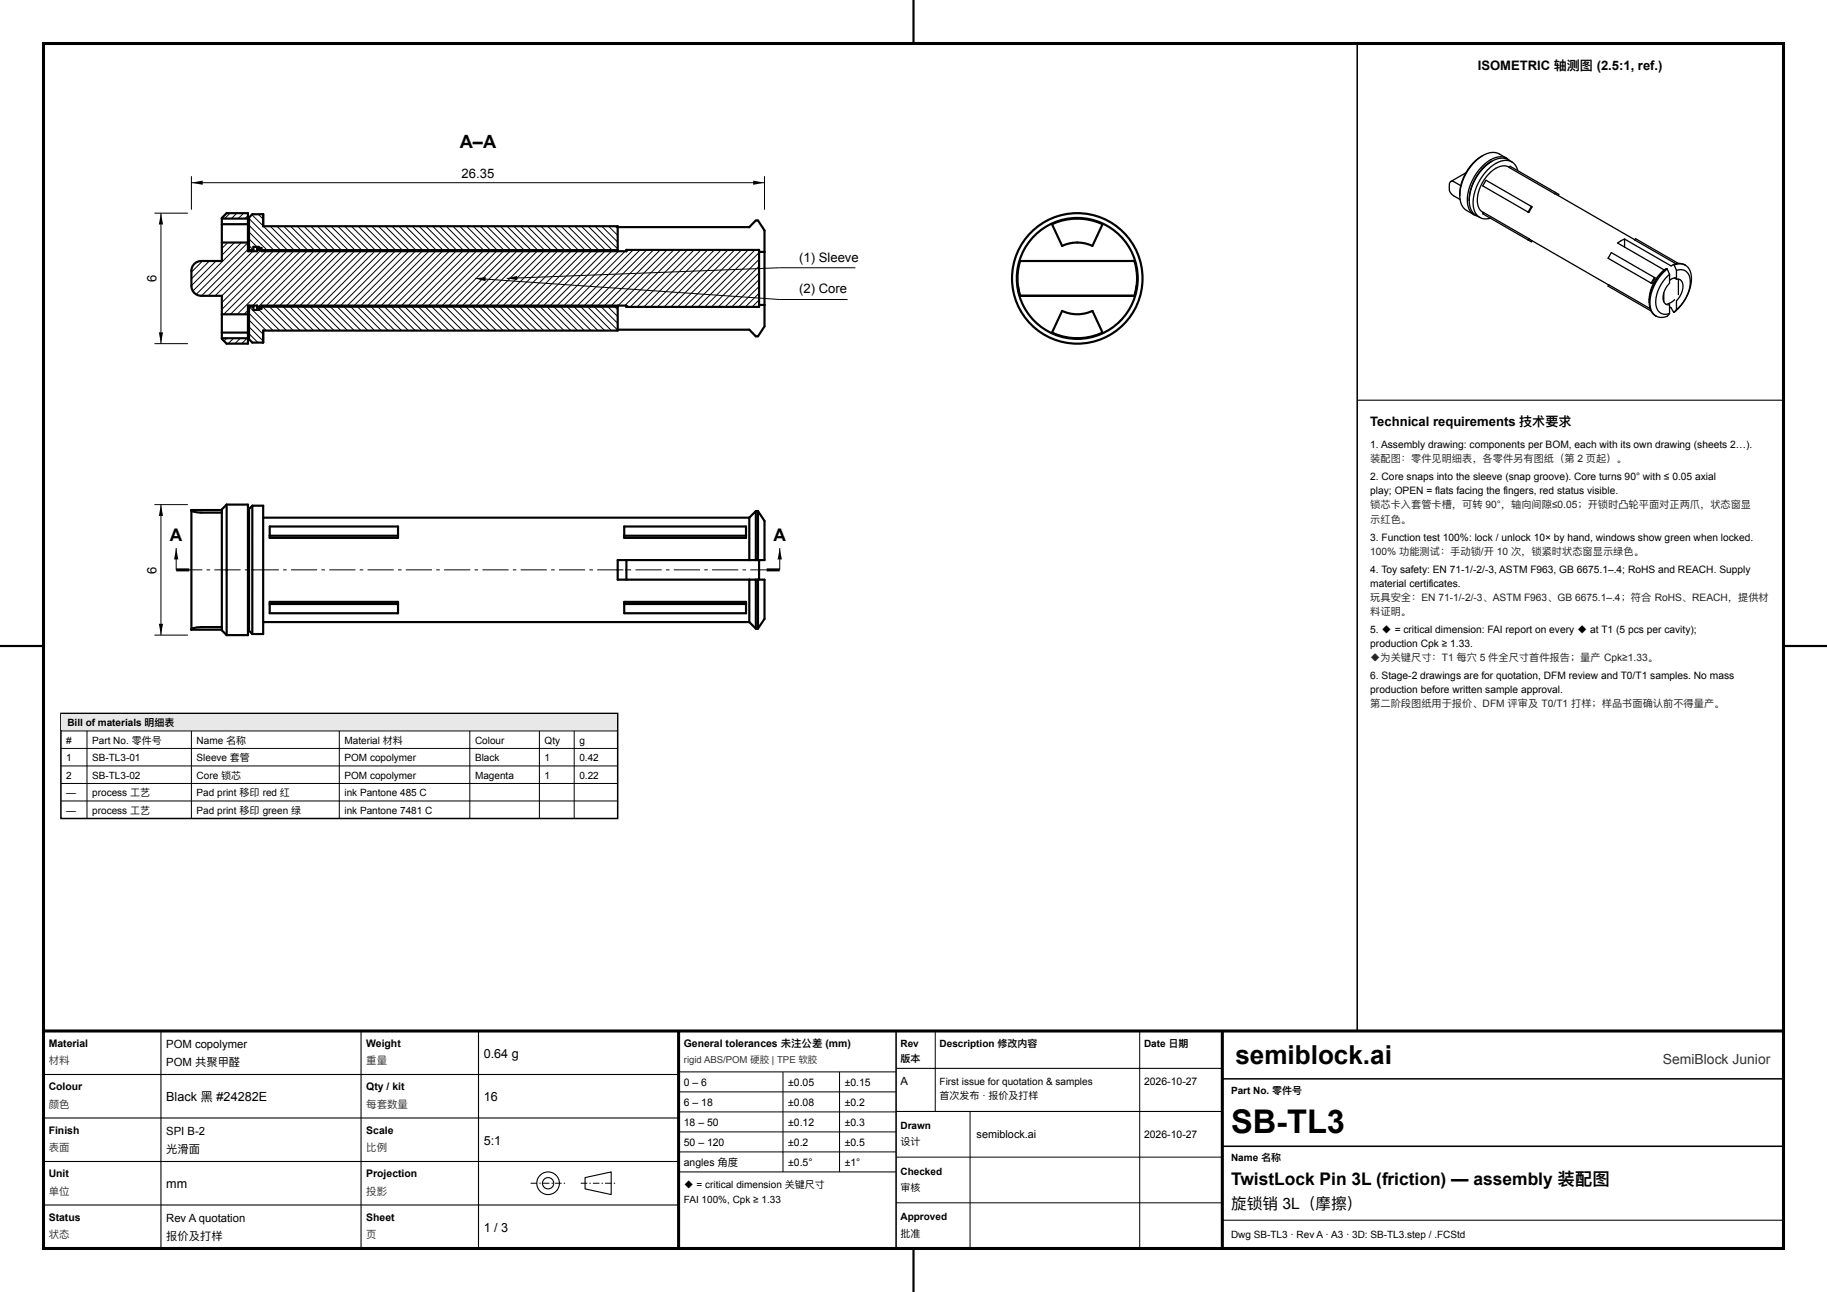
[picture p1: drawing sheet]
<svg xmlns="http://www.w3.org/2000/svg" width="420mm" height="297mm" viewBox="0 0 420 297" stroke-linecap="round" stroke-linejoin="round" font-family="sans-serif">
<path d="M10 10h400v277h-400zM40.5 131h3M176.2 131h3M10 237h400M156 237v50M281 237v50" fill="none" stroke="#000" stroke-width=".7" stroke-linecap="butt"/>
<g fill="none" stroke="#000" stroke-width=".5">
<path d="M210 0v10M51 50.3h6M51 51.5h6M51 55.7h6M52.1 49h4.9v8.7h2.1v-.7h1v.7h83.9v-.2h30.5v13h-30.5v-.3h-83.9v.8h-1v-.8h-2.1v8.8h-4.9l-1.1-1.1v-9.9h-4.8a2.25 2.25 0 0 1-2.2-2.2v-3.5a2.25 2.25 0 0 1 2.2-2.3h4.8v-9.9zM57.3 57.7v-7.7l.7-.8h2.5v2.8h81.5v5.7M57.3 57.5h.9M142 52.2h30.3l1.5-1.5h.5l1.4 2.3v22l-1.4 2.3h-.5l-1.5-1.5h-30.3M142 57.5h-82.5v-.7h-1.3v.9M174.5 57.9h1.2M234.5 60a13.7 13.7 0 0 0-.5 5.8M234.5 60h26.3"/>
<path d="M234.5 60v.1M241.8 51.5a13.7 13.7 0 0 1 11.7 0l-2.4 5a8.2 8.2 0 0 0-6.9 0zM260.8 60a13.7 13.7 0 0 1 .5 5.8M260.8 60v.1M51 77.8h6M51 76.5h6M51 72.3h6M57.3 70.2v7.8l.7 .7h2.5v-2.7h81.5v-5.8M57.3 70.5h.9M58.2 70.2v1.1h1.3v-.8h82.5M174.5 70.1h1.2M234 65.8l.5 2.2"/>
<path d="M234.5 68h26.3M244.2 71.5a8.3 8.3 0 0 0 6.9 0l2.4 5a13.8 13.8 0 0 1-11.7 0zM261.3 65.8l-.5 2.2M44 117.4a3.2 3.2 0 0 0 2.2 .4h4.8M44.2 117.5h.1M51 117.3h-7v27.5h7M52.1 116h4.9v30h-4.9M52.1 116l-1.1 1.1v27.8l1.1 1.1M52.1 116v30M58 116.2l-.7 .8v28l.7 .7M58 116.2h2.5v29.5h-2.5M58 116.2v29.5"/>
<path d="M60.5 119h111.8M172.3 119v9.8M173.8 117.5v11.3M173.8 117.5l-1.5 1.5M173.8 117.5h.5M174.3 117.5l1.4 2.3v9h-33.7v4.4h33.7v9l-1.4 2.3M174.3 117.5v11.3M57 124.7h.3M57 137.2h.3M62 121h29.5v2.6h-29.5zM62 138.4h29.5v2.6h-29.5zM62 123.2h29.5"/>
<path d="M62 138.8h29.5M143.5 121h28v2.6h-28zM143.5 138.4h28v2.6h-28zM143.5 123.2h28M143.5 138.8h28M144 128.8v4.4M172.3 133.2v9.8M173.8 133.2v11.3M174.3 133.2v11.3M174.5 128.8v4.4M0 148.5h10M44.2 144.5h.1"/>
<path d="M51 144.2h-4.8a3.3 3.3 0 0 0-2.2 .4M60.5 143h111.8M172.3 143l1.5 1.5M173.8 144.5h.5M410 148.5h10M210 287v10"/>
<circle cx="247.6" cy="64" r="13.9"/>
<circle cx="247.6" cy="64" r="15"/>
</g>
<g fill="none" stroke="#000" stroke-width=".25">
<path d="M312 92h98M37 237v50M83 237v50M110 237v50M10 247h146M10 257h146M206 245.6h75M206 255.5h75M10 267h146M10 277h146M134.5 270.7l6-1.3v5.2l-6-1.3zM281 280.5h129"/>
<circle cx="126" cy="272" r="2.6"/>
<circle cx="126" cy="272" r="1.3"/>
</g>
<path d="M122 272h8M133.5 272h8" fill="none" stroke="#000" stroke-width=".23" stroke-dasharray="1.5 .5 .3 .5" stroke-linecap="butt"/>
<g fill="none" stroke="#000" stroke-width=".23">
<path d="M35.5 49h7.7M37 49v30M44 40.5v7.7M44 42h131.7M46.6 60l-2.6 2.6M48.1 60l-4.1 4.1M49.7 60l-5.7 5.7M52.4 55.7l-1.4 1.4M52.9 49l-1.3 1.3M53.9 55.7l-2.9 3M54.5 49l-1.3 1.3M55.5 55.7l-11.2 11.2"/>
<path d="M56 49l-1.2 1.3M57 49.6l-.7 .7M57 55.8l-11.9 11.9M57 57.3l-10.7 10.7M57.3 50.3l7.2 7.2M57.3 51.8l5.6 5.7M57.3 53.4l4.1 4.1M57.3 54.9l1.8 1.9M57.3 56.5l.9 1M57.9 49.4l2.6 2.5M58.1 57.7l-10.2 10.3M59.4 49.2l1.1 1.2"/>
<path d="M59.5 57.2l.3 .3M60.1 57.3l-10.7 10.7M60.6 52l5.5 5.5M61.3 57.7l-10.3 10.3M62.1 52l5.5 5.5M62.8 57.7l-11.8 11.9M63.7 52l5.5 5.5M64.4 57.7l-13.4 13.4M65.2 52l5.5 5.5M65.9 57.7l-14.5 14.6M66.8 52l5.5 5.5M67.5 57.7l-14.5 14.6"/>
<path d="M68.3 52l5.5 5.5M69 57.7l-14.5 14.6M69.9 52l5.5 5.5M70.6 57.7l-12.5 12.5M71.4 52l5.5 5.5M72.2 57.7l-13.1 13.1M73 52l5.5 5.5M73.7 57.7l-12.5 12.5M74.6 52l5.5 5.5M75.3 57.7l-12.5 12.5M76.1 52l5.5 5.5M76.8 57.7l-12.5 12.5"/>
<path d="M77.7 52l5.5 5.5M78.4 57.7l-12.5 12.5M79.2 52l5.5 5.5M79.9 57.7l-12.5 12.5M80.8 52l5.5 5.5M81.5 57.7l-12.5 12.5M82.3 52l5.5 5.5M83 57.7l-12.5 12.5M83.9 52l5.5 5.5M84.6 57.7l-12.5 12.5M85.4 52l5.6 5.5M86.1 57.7l-12.4 12.5"/>
<path d="M87 52l5.5 5.5M87.7 57.7l-12.5 12.5M88.6 52l5.5 5.5M89.3 57.7l-12.5 12.5M90.1 52l5.5 5.5M90.8 57.7l-12.5 12.5M91.7 52l5.5 5.5M92.4 57.7l-12.5 12.5M93.2 52l5.5 5.5M93.9 57.7l-12.5 12.5M94.8 52l5.5 5.5M95.5 57.7l-12.5 12.5"/>
<path d="M96.3 52l5.5 5.5M97 57.7l-12.5 12.5M97.9 52l5.5 5.5M98.6 57.7l-12.5 12.5M99.5 52l5.4 5.5M100.2 57.7l-12.5 12.5M101 52l5.5 5.5M101.7 57.7l-12.5 12.5M102.6 52l5.5 5.5M103.3 57.7l-12.5 12.5M104.1 52l5.5 5.5M104.8 57.7l-12.5 12.5"/>
<path d="M105.7 52l5.5 5.5M106.4 57.7l-12.5 12.5M107.2 52l5.5 5.5M107.9 57.7l-12.5 12.5M108.8 52l5.5 5.5M109.5 57.7l-12.5 12.5M110.3 52l5.5 5.5M111 57.7l-12.5 12.5M111.9 52l5.5 5.5M112.6 57.7l-12.5 12.5M113.4 52l5.5 5.5M114.1 57.7l-12.5 12.5"/>
<path d="M115 52l5.5 5.5M115.7 57.7l-12.5 12.5M116.6 52l5.5 5.5M117.3 57.7l-12.5 12.5M118.1 52l5.5 5.5M118.8 57.7l-12.5 12.5M119.7 52l5.5 5.5M120.4 57.7l-12.5 12.5M121.2 52l5.5 5.5M121.9 57.7l-12.5 12.5M122.8 52l5.5 5.5M123.5 57.7l-12.5 12.5"/>
<path d="M124.3 52l5.5 5.5M125 57.7l-12.5 12.5M125.9 52l5.5 5.5M126.6 57.7l-12.5 12.5M127.5 52l5.5 5.5M128.2 57.7l-12.5 12.5M129 52l5.5 5.5M129.7 57.7l-12.5 12.5M130.6 52l5.5 5.5M131.3 57.7l-12.5 12.5M132.1 52l5.5 5.5M132.8 57.7l-12.5 12.5"/>
<path d="M133.7 52l5.5 5.5M134.4 57.7l-12.5 12.5M135.2 52l5.5 5.5M135.9 57.7l-12.5 12.5M136.8 52l5.2 5.2M137.5 57.7l-12.5 12.5M138.3 52l3.7 3.7M139 57.7l-12.5 12.5M139.9 52l2.1 2.1M140.6 57.7l-12.5 12.5M141.5 52l.5 .6M142.2 57.7l-12.5 12.5"/>
<path d="M143.7 57.7l-12.5 12.5M145.6 57.5l-12.8 12.7M147.1 57.5l-12.8 12.7M148.7 57.5l-12.8 12.7M150.2 57.5l-12.8 12.7M151.8 57.5l-12.8 12.7M153.3 57.5l-12.8 12.7M154.9 57.5l-12.8 12.7M156.4 57.5l-12.8 12.7M158 57.5l-13.1 13M159.6 57.5l-13.1 13M161.1 57.5l-13.1 13"/>
<path d="M162.7 57.5l-13.1 13M164.2 57.5l-13.1 13M165.8 57.5l-13.1 13M167.3 57.5l-13.1 13M168.9 57.5l-13.1 13M170.4 57.5l-13.1 13M172 57.5l-13.1 13M173.6 57.5l-13.1 13M174.5 58.1l-12.5 12.4M174.5 59.6l-10.9 10.9M175.7 40.5v7.7M35.5 79h7.7"/>
<path d="M52.2 77.8l-.7 .6M53.7 77.8l-1.3 1.2M55.3 77.8l-1.3 1.2M56.8 77.8l-1.2 1.2M57 71.3l-.9 1M57.3 72l3.9 4M57.3 73.6l3.2 3.2M57.3 75.1l3.2 3.3M57.3 76.7l2 2M57.3 70.5l5.5 5.5M59.5 71.2l4.8 4.8M60.4 70.5l5.5 5.5"/>
<path d="M61.9 70.5l5.5 5.5M63.5 70.5l5.5 5.5M65.1 70.5l5.5 5.5M66.6 70.5l5.5 5.5M68.2 70.5l5.5 5.5M69.7 70.5l5.5 5.5M71.3 70.5l5.5 5.5M72.8 70.5l5.5 5.5M74.4 70.5l5.5 5.5M75.9 70.5l5.5 5.5M77.5 70.5l5.5 5.5M79.1 70.5l5.5 5.5"/>
<path d="M80.6 70.5l5.5 5.5M82.2 70.5l5.5 5.5M83.7 70.5l5.5 5.5M85.3 70.5l5.5 5.5M86.8 70.5l5.5 5.5M88.4 70.5l5.5 5.5M90 70.5l5.4 5.5M91.5 70.5l5.5 5.5M93.1 70.5l5.5 5.5M94.6 70.5l5.5 5.5M96.2 70.5l5.5 5.5M97.7 70.5l5.5 5.5"/>
<path d="M99.3 70.5l5.5 5.5M100.8 70.5l5.5 5.5M102.4 70.5l5.5 5.5M103.9 70.5l5.6 5.5M105.5 70.5l5.5 5.5M107.1 70.5l5.5 5.5M108.6 70.5l5.5 5.5M110.2 70.5l5.5 5.5M111.7 70.5l5.5 5.5M113.3 70.5l5.5 5.5M114.8 70.5l5.5 5.5M116.4 70.5l5.5 5.5"/>
<path d="M118 70.5l5.5 5.5M119.5 70.5l5.5 5.5M121.1 70.5l5.5 5.5M122.6 70.5l5.5 5.5M124.2 70.5l5.5 5.5M125.7 70.5l5.5 5.5M127.3 70.5l5.5 5.5M128.8 70.5l5.5 5.5M130.4 70.5l5.5 5.5M131.9 70.5l5.5 5.5M133.5 70.5l5.5 5.5M135.1 70.5l5.5 5.5"/>
<path d="M136.6 70.5l5.4 5.4M138.2 70.5l3.8 3.8M139.7 70.5l2.3 2.3M141.3 70.5l.7 .7M174.5 61.2l-9.4 9.3M174.5 62.7l-7.8 7.8M174.5 64.3l-6.3 6.2M174.5 65.8l-4.7 4.7M174.5 67.4l-3.2 3.1M174.5 69l-1.6 1.5M174.5 70.5h.1M179.2 61.6h17.5"/>
<path d="M179.2 68.8h15.7M35.5 116h7.7M37 116v30M40.5 126v5M179.2 126v5M35.5 146h7.7M215 237v18.5M262 237v50M156 246.4h50M156 251h50M156 255.6h50M180 246.4v23"/>
<path d="M193 246.4v23M223 255.5v31.5M156 260.2h50M156 264.8h50M156 269.4h50M206 266h75M206 276.5h75"/>
</g>
<path d="M312 10v227M14 164h128v24.2h-128zM206 237v50M281 248h129M281 263.5h129" fill="none" stroke="#000" stroke-width=".35"/>
<path d="M37 49l.5 2.6h-1zM44 42l2.6-.5v1zM173.2 41.5l2.5 .5-2.5 .5zM36.5 76.4h1l-.5 2.6zM109.2 64l2.5-.3-.1 .9zM116.5 64l2.4-.6v1zM37 116l.5 2.6h-1zM40.5 126l.5 2.6h-1zM179.2 126l.5 2.6h-.9zM36.5 143.4h1l-.5 2.6z" fill="#000"/>
<path d="M109.2 64l70 4.8zM116.5 64l62.7-2.4z" fill="#000" stroke="#000" stroke-width=".23"/>
<path d="M40.5 131h138.7" fill="none" stroke="#000" stroke-width=".23" stroke-dasharray="6 1 .8 1" stroke-linecap="butt"/>
<g fill="none" stroke="#000" stroke-width=".3">
<path d="M337 39.7l-3.5 2M340.9 35.8a3.7 3.7 0 0 1 3.7-.4l1.8 1M340.9 35.8a11.7 11.7 0 0 0-5.3 9.1M340.9 35.8a10.7 10.7 0 0 0-5.3 9.1M341.7 37.9h.1M342.7 37.2l-.9 .6-1.2 1.2M343 37.1a10.8 10.8 0 0 0-5.2 9M343 37.1a3.7 3.7 0 0 1 4.5 .1M343 37.1a11.5 11.5 0 0 0-5.2 9M346.4 36.4a3.9 3.9 0 0 0-4.5 .8 11 11 0 0 0-4.4 10.3l.4 1 1 .9M346.4 36.4l.6 .5M347 38.5l10.4 6"/>
<path d="M347 38.5l.2-.3 11.1 6.5-.1 .2M347 38.5a3.2 3.2 0 0 0-3.7 .6 8.7 8.7 0 0 0-3.5 8.4l.5 .8 .7 .6M347.5 37.2a3.8 3.8 0 0 0-4.2 .7 10.8 10.8 0 0 0-4.5 10.2l.4 1 1 .9M347.5 37.2l1 .9 .4 1.1M333.5 41.7a2.14 2.14 0 0 0-.1 2.6l.8 .7 1.4 .9M333.5 41.7h.6l1.7 1M335.6 44.9a3.8 3.8 0 0 0 1.5 3.5l1.8 1M337.8 46.1a3.8 3.8 0 0 0 2.4 3.9M338.9 49.4l.7 .3M340.2 50l.9 .3 1.5-.1M341 48.8l10.5 6.1M341 48.8l-.1 .3 11.1 6.5 .2-.3"/>
<path d="M341.6 41.4l10.6 6.2-.7 1.3-10.6-6.2zM351.5 54.9l18.3 10.6M351.5 54.9l-.2 .3M352 47.5l-.7 1.3M357.4 44.5l27.9 16.1M357.6 44.2l-.2 .3M370.4 58.1l10.1 5.8-.8 1.3-10-5.8zM373.5 55l-1.6 .9 10.7 6.2M373.5 55l10.7 6.1 .5-.3M373.5 55v1.8M375.8 55.2l.2-.3 9.8 5.7M379.1 69.5a3.2 3.2 0 0 0 1.6 3.2"/>
<path d="M379.3 70.9l-9.5-5.4-.1 .3 9.8 5.7M380.3 63.8l-.7 1.3M382.5 67.3v2.1M382.6 62.1a9.4 9.4 0 0 0-3.5 7.4M383.1 61.7a10.7 10.7 0 0 0-4 7.8M383.1 61.7l-.5 .4M383.1 61.7l.2 .1M383.3 61.8l.5 1.3M383.3 61.8a10.1 10.1 0 0 0-3.9 9.1l.4 .9 .9 .9M383.8 70.6l.4 .2 .7 1M383.8 72.1l-.4 .5a2.7 2.7 0 0 1-2.7 .1M383.8 63.1v2a4.2 4.2 0 0 0-1.2 4.4l.5 .5 .7 .1v2"/>
<path d="M383.8 63.1a8.3 8.3 0 0 0-3 7.6 2.14 2.14 0 0 0 3 1.4M384.7 60.8a2.83 2.83 0 0 1 2.7 .2M384.7 60.8l.2 .1M384.9 60.9l.5 1.3M384.9 60.9l1.5-.2 1 .3M384.9 63.9l.5 .3M385 68.9l-.9 .7-.7 .2M385.4 71.2l-.5 .6M385.4 64.2a1.33 1.33 0 0 1 1.5 1.6l-.4 1.6-1.1 1.7v2.1M385.4 62.2a2.29 2.29 0 0 1 3.2 2.4 8.8 8.8 0 0 1-3.2 6.6M385.4 63.9l-.8 .1-.8 .4M385.4 62.2v2"/>
<path d="M385.8 64.2v3.5M387.4 61a3.9 3.9 0 0 1 1.3 4.4 11 11 0 0 1-3.8 6.4"/>
</g>
<path d="M14.2 164.2h127.6v3.6h-127.6z" fill="#e8e8e8"/>
<path d="M14 168h128M14 172h128M14 176.1h128M20 168v20.2M44 168v20.2M78 168v20.2M108 168v20.2M124 168v20.2M132 168v20.2M14 180.1h128M14 184.1h128" fill="none" stroke="#000" stroke-width=".23"/>
<text font-size="7.5" x="283" y="260.5">SB-TL3</text>
<text font-size="6" x="284" y="244.5">semiblock.ai</text>
<text font-size="4.2" x="105.7" y="34">A–A</text>
<g font-size="4">
<text x="39.1" y="124.3">A</text>
<text x="177.8" y="124.3">A</text>
<text x="283" y="272.5">TwistLock Pin 3L (friction) — assembly 装配图</text>
</g>
<text font-size="3.6" x="283" y="278">旋锁销 3L（摩擦）</text>
<text font-size="3.2" fill="#333" x="382.3" y="244.5">SemiBlock Junior</text>
<g font-size="3">
<text x="339.7" y="16">ISOMETRIC 轴测图 (2.5:1, ref.)</text>
<text x="106.1" y="41">26.35</text>
<text x="36" y="64.8" transform="rotate(-90 36 64.8)">6</text>
<text x="183.8" y="60.1">(1) Sleeve</text>
<text x="183.8" y="67.4">(2) Core</text>
<text x="315" y="98">Technical requirements 技术要求</text>
<text x="36" y="131.8" transform="rotate(-90 36 131.8)">6</text>
</g>
<g font-size="2.9">
<text x="111.2" y="243.2">0.64 g</text>
<text x="38.2" y="253.2">Black 黑 #24282E</text>
<text x="111.2" y="253.2">16</text>
<text x="111.2" y="263.2">5:1</text>
<text x="38.2" y="273.2">mm</text>
<text x="111.2" y="283.2">1 / 3</text>
</g>
<g font-size="2.6">
<text x="38.2" y="241">POM copolymer</text>
<text x="38.2" y="245">POM 共聚甲醛</text>
<text x="207" y="249.4">A</text>
<text x="38.2" y="261">SPI B-2</text>
<text x="38.2" y="265">光滑面</text>
<text x="38.2" y="281">Rev A quotation</text>
<text x="38.2" y="285">报价及打样</text>
</g>
<text font-size="2.5" x="224.5" y="261.7">semiblock.ai</text>
<g font-size="2.4">
<text x="11.2" y="240.6">Material</text>
<text x="84.2" y="240.6">Weight</text>
<text x="157.2" y="240.6">General tolerances 未注公差 (mm)</text>
<text x="11.2" y="250.6">Colour</text>
<text x="84.2" y="250.6">Qty / kit</text>
<text x="157.2" y="249.7">0 – 6</text>
<text x="181.2" y="249.7">±0.05</text>
<text x="194.2" y="249.7">±0.15</text>
<text x="263" y="249.4">2026-10-27</text>
<text x="157.2" y="254.3">6 – 18</text>
<text x="181.2" y="254.3">±0.08</text>
<text x="194.2" y="254.3">±0.2</text>
<text x="11.2" y="260.6">Finish</text>
<text x="84.2" y="260.6">Scale</text>
<text x="157.2" y="258.9">18 – 50</text>
<text x="157.2" y="263.5">50 – 120</text>
<text x="181.2" y="258.9">±0.12</text>
<text x="181.2" y="263.5">±0.2</text>
<text x="194.2" y="258.9">±0.3</text>
<text x="194.2" y="263.5">±0.5</text>
<text x="263" y="261.7">2026-10-27</text>
<text x="157.2" y="268.1">angles 角度</text>
<text x="181.2" y="268.1">±0.5°</text>
<text x="194.2" y="268.1">±1°</text>
<text x="11.2" y="270.6">Unit</text>
<text x="84.2" y="270.6">Projection</text>
<text x="11.2" y="280.6">Status</text>
<text x="84.2" y="280.6">Sheet</text>
</g>
<g font-size="2.4" fill="#333">
<text x="11.2" y="244.6">材料</text>
<text x="84.2" y="244.6">重量</text>
<text x="11.2" y="254.6">颜色</text>
<text x="84.2" y="254.6">每套数量</text>
<text x="11.2" y="264.6">表面</text>
<text x="84.2" y="264.6">比例</text>
<text x="11.2" y="274.6">单位</text>
<text x="84.2" y="274.6">投影</text>
<text x="11.2" y="284.6">状态</text>
<text x="84.2" y="284.6">页</text>
</g>
<g font-size="2.3">
<text x="315" y="103">1. Assembly drawing: components per BOM, each with its own drawing (sheets 2…).</text>
<text x="315" y="110.4">2. Core snaps into the sleeve (snap groove). Core turns 90° with ≤ 0.05 axial</text>
<text x="315" y="113.6">play; OPEN = flats facing the fingers, red status visible.</text>
<text x="315" y="124.3">3. Function test 100%: lock / unlock 10× by hand, windows show green when locked.</text>
<text x="315" y="131.6">4. Toy safety: EN 71-1/-2/-3, ASTM F963, GB 6675.1–.4; RoHS and REACH. Supply</text>
<text x="315" y="134.9">material certificates.</text>
<text x="315" y="145.5">5. ◆ = critical dimension: FAI report on every ◆ at T1 (5 pcs per cavity);</text>
<text x="315" y="148.8">production Cpk ≥ 1.33.</text>
<text x="315" y="156.1">6. Stage-2 drawings are for quotation, DFM review and T0/T1 samples. No mass</text>
<text x="315" y="159.4">production before written sample approval.</text>
<text x="15.5" y="166.9">Bill of materials 明细表</text>
<text x="15.2" y="170.9">#</text>
<text x="21.2" y="170.9">Part No. 零件号</text>
<text x="45.2" y="170.9">Name 名称</text>
<text x="79.2" y="170.9">Material 材料</text>
<text x="109.2" y="170.9">Colour</text>
<text x="125.2" y="170.9">Qty</text>
<text x="133.2" y="170.9">g</text>
<text x="15.2" y="174.9">1</text>
<text x="15.2" y="179">2</text>
<text x="21.2" y="174.9">SB-TL3-01</text>
<text x="21.2" y="179">SB-TL3-02</text>
<text x="45.2" y="174.9">Sleeve 套管</text>
<text x="45.2" y="179">Core 锁芯</text>
<text x="79.2" y="174.9">POM copolymer</text>
<text x="79.2" y="179">POM copolymer</text>
<text x="109.2" y="174.9">Black</text>
<text x="109.2" y="179">Magenta</text>
<text x="125.2" y="174.9">1</text>
<text x="125.2" y="179">1</text>
<text x="133.2" y="174.9">0.42</text>
<text x="133.2" y="179">0.22</text>
<text x="15.2" y="183">—</text>
<text x="21.2" y="183">process 工艺</text>
<text x="45.2" y="183">Pad print 移印 red 红</text>
<text x="79.2" y="183">ink Pantone 485 C</text>
<text x="15.2" y="187">—</text>
<text x="21.2" y="187">process 工艺</text>
<text x="45.2" y="187">Pad print 移印 green 绿</text>
<text x="79.2" y="187">ink Pantone 7481 C</text>
<text x="207" y="240.6">Rev</text>
<text x="207" y="244.2">版本</text>
<text x="216" y="240.6">Description 修改内容</text>
<text x="263" y="240.6">Date 日期</text>
<text x="216" y="249.4">First issue for quotation &amp; samples</text>
<text x="283" y="251.5">Part No. 零件号</text>
<text x="216" y="252.6">首次发布 · 报价及打样</text>
<text x="207" y="259.5">Drawn</text>
<text x="207" y="263.3">设计</text>
<text x="283" y="267">Name 名称</text>
<text x="157.2" y="273">◆ = critical dimension 关键尺寸</text>
<text x="207" y="270">Checked</text>
<text x="207" y="273.8">审核</text>
<text x="157.2" y="276.6">FAI 100%, Cpk ≥ 1.33</text>
<text x="207" y="280.5">Approved</text>
<text x="207" y="284.3">批准</text>
<text x="283" y="284.6">Dwg SB-TL3 · Rev A · A3 · 3D: SB-TL3.step / .FCStd</text>
</g>
<g font-size="2.3" fill="#222">
<text x="315" y="106.2">装配图：零件见明细表，各零件另有图纸（第 2 页起）。</text>
<text x="315" y="116.9">锁芯卡入套管卡槽，可转 90°，轴向间隙≤0.05；开锁时凸轮平面对正两爪，状态窗显</text>
<text x="315" y="120.1">示红色。</text>
<text x="315" y="127.5">100% 功能测试：手动锁/开 10 次，锁紧时状态窗显示绿色。</text>
<text x="315" y="138.1">玩具安全：EN 71-1/-2/-3、ASTM F963、GB 6675.1–.4；符合 RoHS、REACH，提供材</text>
<text x="315" y="141.4">料证明。</text>
<text x="315" y="152">◆为关键尺寸：T1 每穴 5 件全尺寸首件报告；量产 Cpk≥1.33。</text>
<text x="315" y="162.6">第二阶段图纸用于报价、DFM 评审及 T0/T1 打样；样品书面确认前不得量产。</text>
</g>
<text font-size="2.2" fill="#333" x="157.2" y="244.4">rigid ABS/POM 硬胶 | TPE 软胶</text>
</svg>
